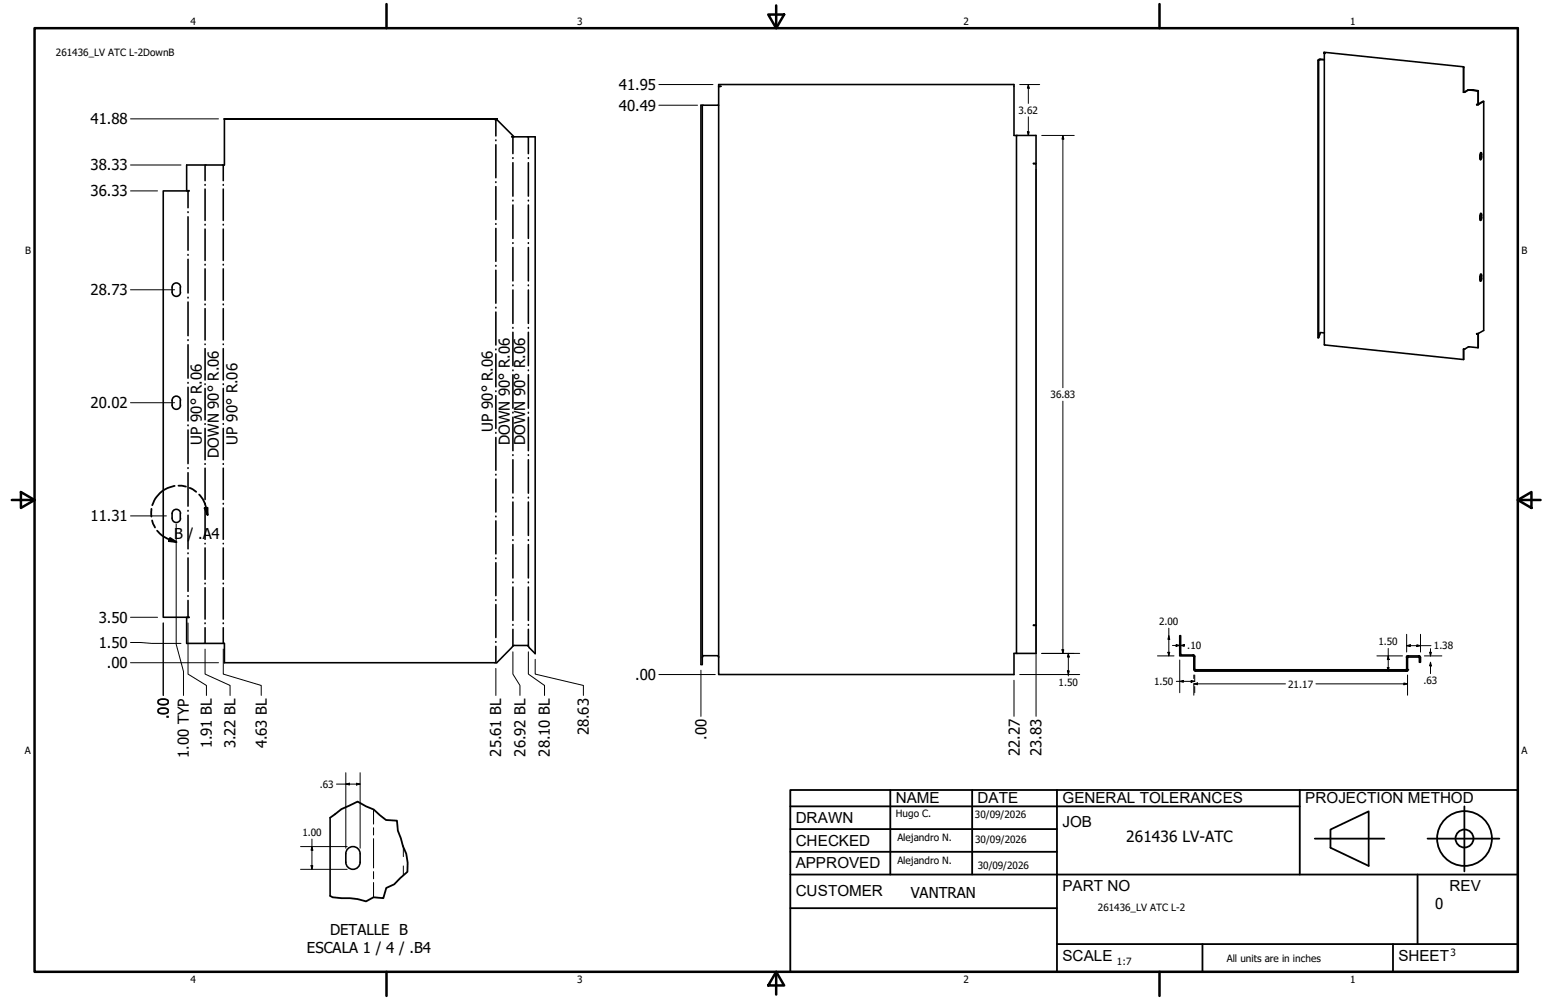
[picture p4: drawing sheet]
<svg xmlns="http://www.w3.org/2000/svg" width="432mm" height="279mm" viewBox="0 0 432 279" stroke-linecap="round" stroke-linejoin="round" font-family="sans-serif">
<!-- layer: GIGA_BendUp -->
<g fill="none" stroke="#000" stroke-width=".44">
<path d="M62.7 33.3h4.2M68 33.3h.2M69.3 33.3h8.5M78.9 33.3h.2M80.1 33.3h8.6M89.8 33.3h.2M91 33.3h8.6M100.6 33.3h.2M101.9 33.3h8.6M111.6 33.3h.1M112.8 33.3h8.5M122.4 33.3h.2"/>
<path d="M123.7 33.3h8.6M133.3 33.3h.2M134.6 33.3h4.3M138.5 33.4v4.6M138.5 39.1v.2M52.5 53.3v4.7M52.5 59.2v.2M62.4 46.1v4.4M62.4 51.6v.2M62.4 52.8v8.8M138.5 40.4v9.3M138.5 50.8v.2"/>
<path d="M138.5 52.1v9.2M52.5 60.6v9.3M52.5 71.1v.2M52.5 72.5v9.4M62.4 62.7v.2M62.4 64v8.8M62.4 73.9v.1M62.4 75.1v8.8M138.5 62.5v.2M138.5 63.8v9.2M138.5 74.2v.2M138.5 75.5v9.2"/>
<path d="M52.5 83.1v.1M52.5 84.4v9.4M52.5 94.9v.2M52.5 96.3v9.4M62.4 85v.2M62.4 86.2v8.8M62.4 96.1v.2M62.4 97.4v8.8M138.5 85.9v.1M138.5 87.2v9.2M138.5 97.5v.2M138.5 98.9v9.2"/>
<path d="M52.5 106.9v.2M52.5 108.2v9.4M52.5 118.7v.2M62.4 107.3v.1M62.4 108.5v8.8M62.4 118.4v.2M62.4 119.7v8.8M138.5 109.2v.2M138.5 110.6v9.1M52.5 120.1v9.4M52.5 130.7v.2M52.5 132.1v9.3"/>
<path d="M62.4 129.5v.2M62.4 130.8v8.8M138.5 120.8v.2M138.5 122.2v9.2M138.5 132.5v.2M138.5 133.9v9.2M52.5 142.6v.2M52.5 144v9.4M52.5 154.5v.2M52.5 155.9v9.3M62.4 140.7v.1M62.4 141.9v8.8"/>
<path d="M62.4 151.8v.2M62.4 153.1v8.8M138.5 144.2v.2M138.5 145.5v9.2M138.5 155.9v.2M138.5 157.2v9.2M52.5 166.4v.2M52.5 167.8v4.7M62.4 162.9v.2M62.4 164.2v8.8M62.4 174.1v.1M62.4 175.4v4.4"/>
<path d="M138.5 167.6v.2M138.5 168.9v9.2M138.5 179.3v.2M138.5 180.6v4.6"/>
</g>
<!-- layer: GIGA_BendDown -->
<g fill="none" stroke="#000" stroke-width=".44">
<path d="M143.3 38.2v4.7M147.6 38.2v4.7M57.3 46.1v4.4M57.3 51.6v.2M57.3 52.8v8.8M143.3 44.1v.2M143.3 45.5v9.3M143.3 55.9v.2M143.3 57.3v9.3M147.6 44.1v.2M147.6 45.5v9.3M147.6 55.9v.2"/>
<path d="M147.6 57.3v9.3M57.3 62.7v.2M57.3 64v8.8M57.3 73.9v.1M57.3 75.1v8.8M143.3 67.8v.2M143.3 69.2v9.3M143.3 79.6v.2M147.6 67.8v.2M147.6 69.2v9.3M147.6 79.6v.2M57.3 85v.2"/>
<path d="M57.3 86.2v8.8M57.3 96.1v.2M57.3 97.4v8.8M143.3 81v9.4M143.3 91.5v.2M143.3 92.8v9.4M147.6 81v9.4M147.6 91.5v.2M147.6 92.8v9.4M57.3 107.3v.1M57.3 108.5v8.8M57.3 118.4v.2"/>
<path d="M57.3 119.7v8.8M143.3 103.4v.2M143.3 104.7v9.3M143.3 115.2v.2M143.3 116.6v9.3M147.6 103.4v.2M147.6 104.7v9.3M147.6 115.2v.2M147.6 116.6v9.3M57.3 129.5v.2M57.3 130.8v8.8M143.3 127.1v.2"/>
<path d="M143.3 128.5v9.2M143.3 138.9v.2M147.6 127.1v.2M147.6 128.5v9.3M147.6 138.9v.2M57.3 140.7v.1M57.3 141.9v8.8M57.3 151.8v.2M57.3 153.1v8.8M143.3 140.3v9.3M143.3 150.8v.2M143.3 152.1v9.4"/>
<path d="M147.6 140.3v9.3M147.6 150.8v.2M147.6 152.1v9.4M57.3 162.9v.2M57.3 164.2v8.8M57.3 174.1v.1M57.3 175.4v4.4M143.3 162.6v.2M143.3 164v9.4M143.3 174.5v.2M143.3 175.8v4.7M147.6 162.6v.2"/>
<path d="M147.6 164v9.4M147.6 174.5v.2M147.6 175.8v4.7"/>
</g>
<!-- layer: Visible (ANSI) -->
<g fill="none" stroke="#000" stroke-width=".44">
<path d="M368.1 16.8v77.6h.2l.5-1.5 1.1 .1M368.3 16.8v77.6M369.9 16.6h-1.4l-.4 .2 .6-.2 1.2 .1M369.9 14.9v81.4l38.8 4.2 .1-3M370 14.9h-.2v-.3l39 4.1v7M408.8 18.7l-.1 7.1M62.7 33.2v12.9h-10.6v7.2h.7h-7.2v119.2h7.2h-.7v7.3h10.6v5.4h76l4.8-4.9h3.9l2.1 2.3v-144.4h-6.6h.6l-4.8-4.8M62.7 33.2h76.2zM138.9 33.2v.2h-.7M196.2 29.4v156.3h-.4v-156.3h4.9M200.7 23.6h82.5v14.2h.7v144.8h-.7v5.9h-82.5v-164.4h.7h-.7zM283.9 37.8h5.5v7.9h-.8h.8v129h-.8l.8 .1v7.8h-5.5"/>
<path d="M408.8 25.7l1.2-.6 2.9 .2-2.8-.2-1.4 .7M408.8 25.7l-.1 .1M412.8 25.4v3.8M412.9 29.1l1.5-.8v64l-1.5 .9h-.4M412.9 25.3v3.9h-.4M414.4 28.3l-1.5 .9h-.5M413.4 59.8l.3-.2 .1 .3v1.2l-.2 .5-.3-.4zM413.4 42.8l.2-.2 .2 .3v1.2l-.2 .5-.3-.3zM413.6 59.6v1.4l-.2 .5M413.6 42.7v1.4l-.2 .5M413.6 76.6l.2 .2v1.2l-.2 .5h-.2l-.1-1.3zM413.6 76.6v1.4l-.2 .5"/>
<path d="M50.4 80.3v1.3M50.4 80.2a1.17 1.17 0 0 0-1.2-1.1 1.17 1.17 0 0 0-1.1 1.2v1.3a1.17 1.17 0 0 0 1.1 1.2 1.17 1.17 0 0 0 1.2-1.2M412.7 93.2h.2l-.5 .1M412.8 93.3v3.9M412.9 93.2v3.9l-2.8-.2-1 .6h-.4v3M50.4 111.9v1.3M50.4 111.9a1.17 1.17 0 0 0-1.2-1.2 1.17 1.17 0 0 0-1.1 1.2v1.3a1.17 1.17 0 0 0 1.1 1.2 1.17 1.17 0 0 0 1.2-1.2M48.1 143.5a1.17 1.17 0 0 1 1.1-1.2 1.17 1.17 0 0 1 1.2 1.2M48.1 143.4v1.4M48.1 144.8a1.17 1.17 0 0 0 1.1 1.2 1.17 1.17 0 0 0 1.2-1.2M50.4 143.4v1.4M200.7 183.7l-.2-.5h-4.2l-.1 .6"/>
<path d="M330 182.9l-.2-.1v-5.2h-.3v5.4M333.2 183.3l.2 .1M333.2 182.9l.5 .5v3.6M333.2 183h-3.7v.3h3.7M333.4 183.5v3.5M333.4 187l.5 .5M333.8 187l.1 .2 58.9-.1M392.9 187l-.2 .2h-58.8v.3h58.8M392.9 183.8h.2v3.2h-.2zM393.1 187.1v.4h-.4M393.2 187l-.5 .5M393.3 183.6l-.2 .2"/>
<path d="M393.3 183.3l-.4 .2v.3v-.5h.2M393.3 183.3h3.1l-.1 .3M393.3 183.3v.3M393.3 183.6h2.9M396.4 183.6v.2M396.4 183.8h.3v1.2h-.3zM396.5 183.3l.2 .5M396.5 183.3l-.1 .3M92.2 228.5v21.8M96.6 238.6v2.3a2 2 0 0 0 2 2 2 2 0 0 0 2-2v-2.3M96.6 238.5a2 2 0 0 1 2-2 2 2 0 0 1 2 2"/>
</g>
<g fill="#000">
<circle cx="62.7" cy="33.2" r=".22"/>
<circle cx="393.1" cy="187.1" r=".22"/>
<circle cx="396.3" cy="183.6" r=".22"/>
</g>
<!-- layer: Break Line (ANSI)-1 -->
<path d="M92.2 228.5l3.2-2.4 4.5-2.1 2.3 1.3 2.2 .9 3.4 2.9 3.1 .2 .2 2.8 2.4 6.5 .4 2.4-.1 2.6-3.7 3.5-2.2 1-.8 2.9-2.8-.3-2.1 1.1-2.3-.6-7-.5-.7-.4" fill="none" stroke="#000" stroke-width=".51"/>
<!-- layer: Bend Centerline (ANSI)-1 -->
<path d="M104.3 226.1v4.2M104.3 231.3v2M104.3 234.3v8.2M112.6 236.7v2.6M104.3 243.5v2.1M104.3 246.6v4.1M112.6 241.9v2.7" fill="none" stroke="#000" stroke-width=".28"/>
<!-- layer: Contorno de detalle (ANSI) -->
<path d="M48.8 135.8a7.8 7.8 0 0 0-6.3 5.4M49.8 135.7l2.1 .3M53 136.3l1.8 1.1M55.6 138.2l1 1.2 .6 1.3 .8 3.2M42.3 142.2v2.1M42.5 145.4l.8 2M43.9 148.3l1.7 1.6 3.7 1.5M47.5 150.3l1.8 1.1-2.1-.2zM57.1 142l.9-.1v2z" fill="none" stroke="#000" stroke-width=".51"/>
<path d="M47.5 150.3l1.8 1.1-2.1-.2zM57.1 142l.9-.1v2z" fill="#000"/>
<!-- layer: Borde (ANSI) -->
<g fill="none" stroke="#000" stroke-width=".7">
<path d="M9.7 7.9h414.2v263.6h-414.2zM107.9 1.1v6.8M214.6 4.1h4.4l-2.2 3.8zM216.8 1.5v6.4M323.8 1.1v6.8M3.3 139.7h6.4M5.8 137.5l3.9 2.2-3.9 2.2zM423.9 139.7l3.8-2.2v4.4zM423.9 139.7h6.4M107.9 271.5v6.8M216.8 271.5l2.2 3.8h-4.4zM216.8 271.5v6.4"/>
<path d="M323.8 271.5v6.8"/>
</g>
<!-- layer: Title (ANSI)-1 -->
<g fill="none" stroke="#000" stroke-width=".51">
<path d="M220.7 220.7h203.2v50.8h-203.2zM220.7 225.3h142.3M220.7 231.6h74.5M220.7 238h74.5M248.7 220.7v23.6M271.5 220.7v23.6M295.2 220.7v50.8M363 220.7v23.6M367.2 234.3h19.5M371.6 231.8l10.7-5.1v15.2l-10.7-5zM398.7 234.3h20.1M409 225.3v18.2"/>
<path d="M220.7 244.3h203.2M220.7 253.7h74.5M395.9 244.3v19.5M295.2 263.8h128.7M335.9 263.8v7.7M389.1 263.8v7.7"/>
<circle cx="409" cy="234.3" r="7.7"/>
<circle cx="409" cy="234.3" r="2.51"/>
</g>
<!-- layer: Cota (ANSI) -->
<g fill="none" stroke="#000" stroke-width=".28">
<path d="M36.4 33.2h24.6M184 29.4h10.8M184 23.6h15.1M284.8 23.6h5.6M287 36.8h.5l-.3 1zM287.2 23.6l.3 1h-.5zM287.2 23.6v5.3M287.2 32.6v5.2M291 37.8h9M296.9 37.8l.2 1.1h-.5zM296.9 37.8v70.5M36.4 53.3h7.6"/>
<path d="M36.4 46.1h14.1M289.4 47.2v153M36.4 81h12.4M36.4 112.5h12.4M296.9 112.1v70.5M36.4 144.1h10.1M49.2 146.4v33.6l2 7.6v6.7M36.4 179.5l6 .3h8.1M36.4 172.5h7.6M45.6 174.1v20.2zM52.5 174.1v14.2l5.2 3.2v2.8M326.5 177.6l.2 1h-.5z"/>
<path d="M326.5 175.5v7.8M392.9 177.2v5M396.7 177.2v5M36.4 185.2h24.6M57.3 181.4v6.9l7 3.2v2.8M62.4 181.4v6.9l10.6 3.2v2.8M138.5 186.8v7.5M143.3 182.1v6.2l1.9 3.2v2.8M147.6 182.1v6.2l4.5 3.2v2.8M149.5 184.2v4.1l13.4 3.2v2.8M184 188.5h15.8M195.8 187.3v12.9"/>
<path d="M283.2 190.1v10.1M284.8 188.5h16.8M291 182.6h10.6M296.6 181.5h.5l-.2 1.1zM298.1 187.5h.5l-.2 1zM298.4 182.6l.2 1h-.5zM298.4 182.6v6.2M323.3 183.3h4.6M326.2 182.2h.5l-.2 1.1zM327.5 180.3h2M328.5 180.1l1 .2-1 .3zM329.5 190.4l1-.3v.5z"/>
<path d="M329.5 184.4v9.1M329.8 180.3l1-.2v.5zM329.8 180.3h1M332.7 190.1l1 .3-1 .2zM333.4 191.1l1.1-.3v.5zM333.4 191.1h25.6M333.4 188.6v1M333.4 191.1v3.1M333.7 188.6v1.8h-5.2M333.7 191.8v1.7M367.5 191.1h25.6M384.6 183.3h7.1"/>
<path d="M387.5 186.5h.5l-.3 1zM387.7 183.3l.3 1h-.5zM387.7 181.2v6.3M392.1 190.8l1 .3-1 .2zM392.9 180.4l1-.3v.6zM392.9 180.4h6.8M393.1 188.6v5.6M395.7 180.1l1 .3-1 .3zM397.8 183.3h4.9M399.5 185l.3 1.1h-.5zM399.5 181.2v2.1M399.5 185v3.2"/>
<path d="M399.7 182.2h-.4l.2 1.1M399.8 182.2l-.3 1.1M94 219.1h6.6M96.6 219.1l1-.3v.5zM96.6 215.9v21.1M99.6 218.8l1 .3-1 .2zM100.6 215.9v21.1M83.9 236.5h13.1M87.1 236.5l.3 1.1h-.5zM87.1 234.4v8.5M83.9 242.9h13.1M86.9 241.9h.5l-.3 1z"/>
</g>
<g fill="#000">
<path d="M287 36.8h.5l-.3 1zM287.2 23.6l.3 1h-.5zM296.9 37.8l.2 1.1h-.5zM326.5 177.6l.2 1h-.5zM296.6 181.5h.5l-.2 1.1zM298.1 187.5h.5l-.2 1zM298.4 182.6l.2 1h-.5zM326.2 182.2h.5l-.2 1.1zM328.5 180.1l1 .2-1 .3zM329.5 190.4l1-.3v.5zM329.8 180.3l1-.2v.5zM332.7 190.1l1 .3-1 .2z"/>
<path d="M333.4 191.1l1.1-.3v.5zM387.5 186.5h.5l-.3 1zM387.7 183.3l.3 1h-.5zM392.1 190.8l1 .3-1 .2zM392.9 180.4l1-.3v.6zM395.7 180.1l1 .3-1 .3zM399.3 182.2h.5l-.3 1.1zM399.5 185l.3 1.1h-.5zM96.6 219.1l1-.3v.5zM99.6 218.8l1 .3-1 .2zM87.1 236.5l.3 1.1h-.5zM86.9 241.9h.5l-.3 1z"/>
</g>
<g font-size="4.3">
<text x="250.2" y="224.2">NAME</text>
<text x="273" y="224.2">DATE</text>
<text x="296.7" y="224.3">GENERAL TOLERANCES</text>
<text x="364.6" y="224.3">PROJECTION METHOD</text>
<text x="222.2" y="229.9">DRAWN</text>
<text x="296.7" y="230.9">JOB</text>
<text x="222.2" y="236.3">CHECKED</text>
<text x="314.6" y="235.1">261436 LV-ATC</text>
<text x="222.2" y="242.6">APPROVED</text>
<text x="222.2" y="250.3">CUSTOMER</text>
<text x="296.7" y="249">PART NO</text>
<text x="404.8" y="248.9">REV</text>
<text x="296.7" y="268.4">SCALE</text>
<text x="390.6" y="268.4">SHEET</text>
</g>
<g font-size="4.2">
<text x="172.8" y="25.1">41.95</text>
<text x="25.3" y="34.7">41.88</text>
<text x="172.8" y="30.9">40.49</text>
<text x="25.3" y="47.6">38.33</text>
<text x="25.3" y="54.9">36.33</text>
<text x="25.3" y="82.5">28.73</text>
<text x="25.3" y="114">20.02</text>
<text x="56.4" y="124.3" transform="rotate(-90 56.4 124.3)">UP 90° R.06</text>
<text x="66.3" y="124.2" transform="rotate(-90 66.3 124.2)">UP 90° R.06</text>
<text x="137.7" y="120.7" transform="rotate(-90 137.7 120.7)">UP 90° R.06</text>
<text x="142.4" y="124.4" transform="rotate(-90 142.4 124.4)">DOWN 90° R.06</text>
<text x="146.7" y="124.4" transform="rotate(-90 146.7 124.4)">DOWN 90° R.06</text>
<text x="61.2" y="127.9" transform="rotate(-90 61.2 127.9)">DOWN 90° R.06</text>
<text x="25.3" y="145.7">11.31</text>
<text x="48.6" y="150.6">B / .A4</text>
<text x="27.6" y="174">3.50</text>
<text x="27.6" y="181">1.50</text>
<text x="29.8" y="186.7">.00</text>
<text x="177.4" y="190">.00</text>
<text x="47.1" y="200.9" transform="rotate(-90 47.1 200.9)">.00</text>
<text x="59.2" y="209.1" transform="rotate(-90 59.2 209.1)">1.91 BL</text>
<text x="65.8" y="209.1" transform="rotate(-90 65.8 209.1)">3.22 BL</text>
<text x="74.5" y="209.1" transform="rotate(-90 74.5 209.1)">4.63 BL</text>
<text x="164.5" y="205.5" transform="rotate(-90 164.5 205.5)">28.63</text>
<text x="197.3" y="206.8" transform="rotate(-90 197.3 206.8)">.00</text>
<text x="52.8" y="211.7" transform="rotate(-90 52.8 211.7)">1.00 TYP</text>
<text x="140" y="211.4" transform="rotate(-90 140 211.4)">25.61 BL</text>
<text x="146.7" y="211.4" transform="rotate(-90 146.7 211.4)">26.92 BL</text>
<text x="153.6" y="211.4" transform="rotate(-90 153.6 211.4)">28.10 BL</text>
<text x="284.8" y="211.3" transform="rotate(-90 284.8 211.3)">22.27</text>
<text x="290.9" y="211.3" transform="rotate(-90 290.9 211.3)">23.83</text>
<text x="254.4" y="250.8">VANTRAN</text>
<text x="400.9" y="254">0</text>
<text x="92.2" y="261.4">DETALLE B</text>
<text x="85.7" y="266.4">ESCALA 1 / 4 / .B4</text>
</g>
<g font-size="2.8">
<text x="53.2" y="6.9">4</text>
<text x="161.2" y="6.9">3</text>
<text x="269.1" y="6.9">2</text>
<text x="377.1" y="6.9">1</text>
<text x="15.6" y="15.6">261436_LV ATC L-2DownB</text>
<text x="284.5" y="31.8">3.62</text>
<text x="7" y="70.9">B</text>
<text x="424.9" y="70.9">B</text>
<text x="293.4" y="111.3">36.83</text>
<text x="323.7" y="174.7">2.00</text>
<text x="331.6" y="181.4">.10</text>
<text x="385" y="180.3">1.50</text>
<text x="400.5" y="181.4">1.38</text>
<text x="295.7" y="191.7">1.50</text>
<text x="322.3" y="191.4">1.50</text>
<text x="397.6" y="191.1">.63</text>
<text x="359.8" y="192.1">21.17</text>
<text x="6.9" y="210.6">A</text>
<text x="424.9" y="210.6">A</text>
<text x="89.3" y="220.1">.63</text>
<text x="84.5" y="233.6">1.00</text>
<text x="250.2" y="228.3">Hugo C.</text>
<text x="272.3" y="228.4">30/09/2026</text>
<text x="250.6" y="234.9">Alejandro N.</text>
<text x="272.4" y="235.6">30/09/2026</text>
<text x="250.6" y="241.5">Alejandro N.</text>
<text x="273.1" y="242.8">30/09/2026</text>
<text x="306.6" y="254.4">261436_LV ATC L-2</text>
<text x="312" y="269.7">1:7</text>
<text x="342.6" y="268.7">All units are in inches</text>
<text x="405.1" y="267.1">3</text>
<text x="53.2" y="274.6">4</text>
<text x="161.2" y="274.6">3</text>
<text x="269.1" y="274.6">2</text>
<text x="377.1" y="274.6">1</text>
</g>
</svg>
